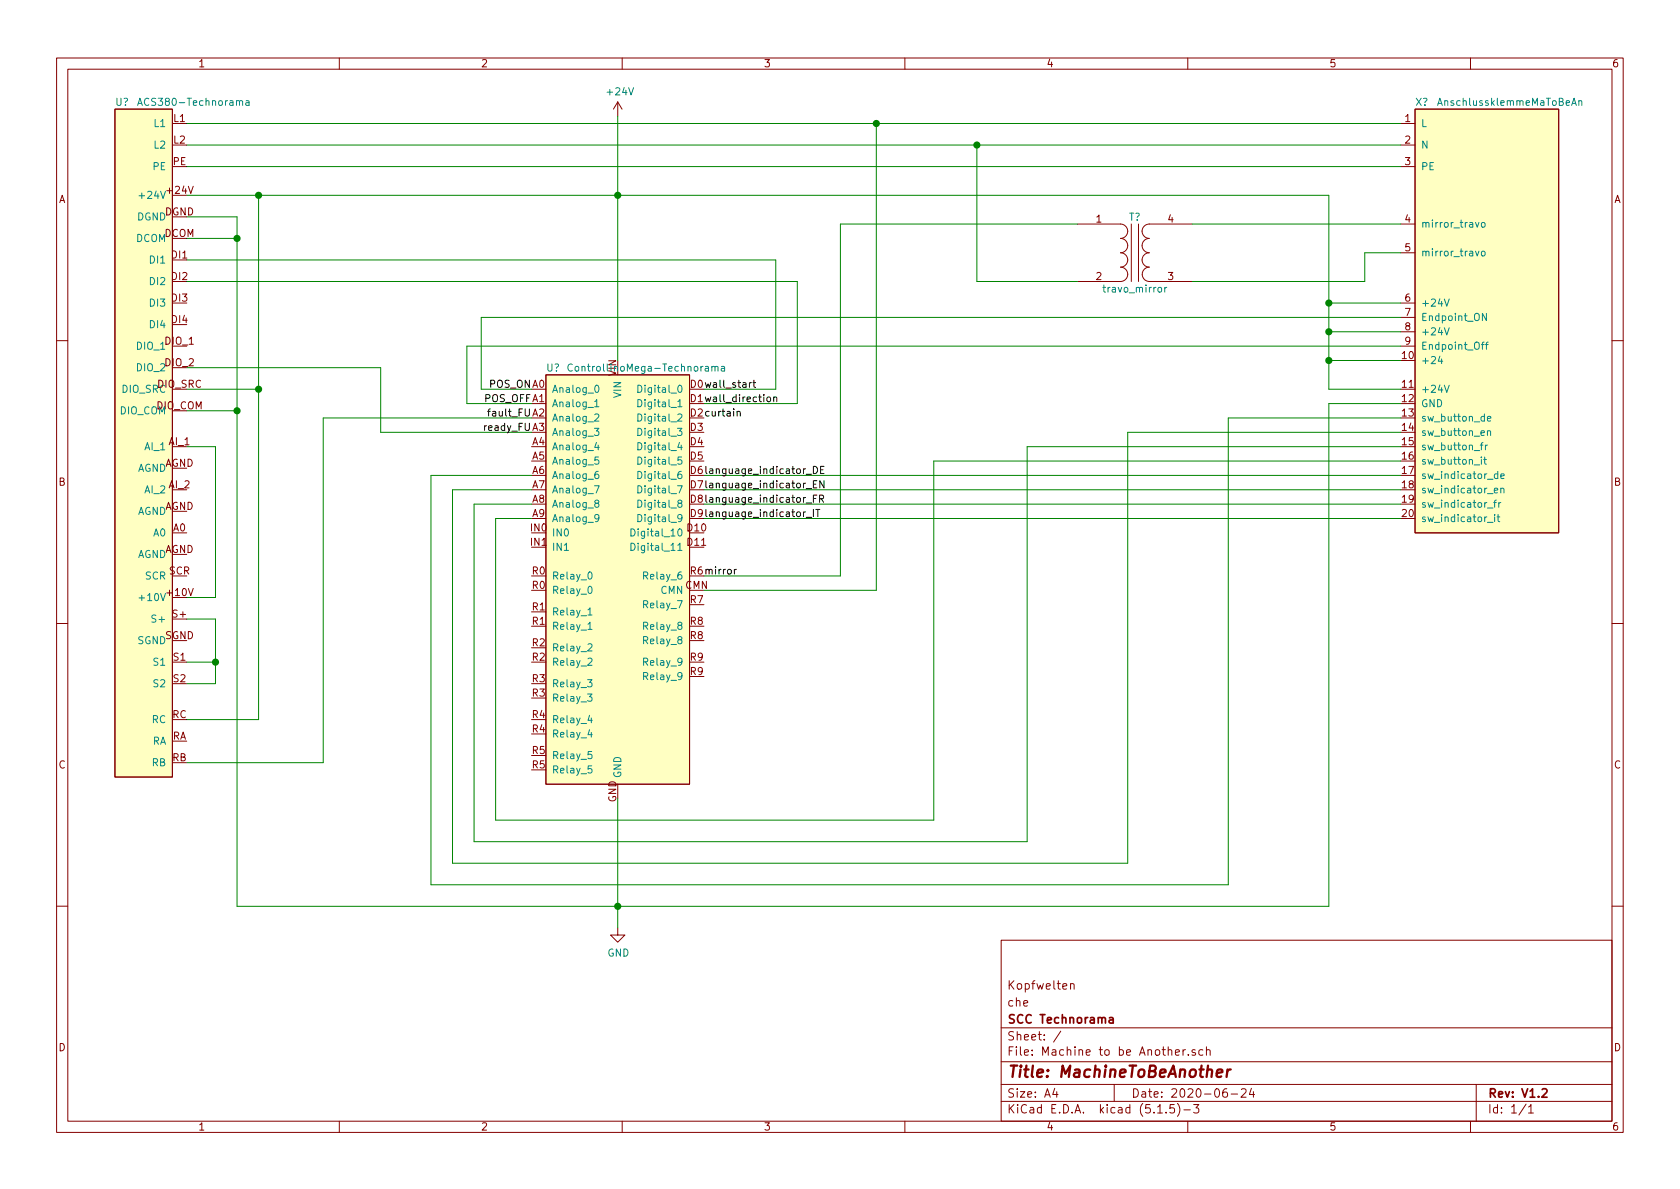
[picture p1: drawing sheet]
<svg xmlns="http://www.w3.org/2000/svg" width="297mm" height="210mm" viewBox="0 0 297 210" stroke-linecap="round" stroke-linejoin="round" font-family="sans-serif">
<g fill="none" stroke="#840000" stroke-width=".18">
<path d="M10 10.3h277v189.9h-277zM12 12.2h273v186.1h-273zM20.3 19.3h10.2v118.1h-10.2zM60 10.3v1.9M109.2 18l-.7 1.3M109.2 18v2.6M109.2 18l.8 1.3M110 10.3v1.9M160 10.3v1.9M210 10.3v1.9M250.2 19.3h25.4v74.9h-25.4zM260 10.3v1.9"/>
<path d="M30.5 21.8h2.5M190.5 39.6h7.6a1.27 1.27 0 0 1 1.3 1.3 1.27 1.27 0 0 1-1.3 1.3 1.27 1.27 0 0 1 1.3 1.2 1.27 1.27 0 0 1-1.3 1.3 1.27 1.27 0 0 1 1.3 1.3 1.27 1.27 0 0 1-1.3 1.2 1.27 1.27 0 0 1 1.3 1.3 1.27 1.27 0 0 1-1.3 1.3h-7.6M200 39.6v10.2M201.3 39.6v10.2M210.8 39.6h-7.6a1.27 1.27 0 0 0-1.3 1.3 1.27 1.27 0 0 0 1.3 1.3 1.27 1.27 0 0 0-1.3 1.2 1.27 1.27 0 0 0 1.3 1.3 1.27 1.27 0 0 0-1.3 1.3 1.27 1.27 0 0 0 1.3 1.2 1.27 1.27 0 0 0-1.2 1.3 1.27 1.27 0 0 0 1.2 1.3h7.6M247.6 21.8h2.6M247.6 25.6h2.6M247.6 29.5h2.6M247.6 39.6h2.6M247.6 44.7h2.6M247.6 53.6h2.6M247.6 56.1h2.6"/>
<path d="M247.6 58.7h2.6M10 60.2h2M96.5 66.3h25.4v72.4h-25.4zM247.6 61.2h2.6M285 60.2h2M10 110.3h2M285 110.3h2M10 160.2h2M109.2 164.1v1.2h1.3l-1.3 1.3-1.3-1.3h1.3M177 166.3h108v32h-108zM189.3 174.1v-.1a.37 .37 0 0 1 .6 .1v.8M189.3 173.9v1"/>
<path d="M285 160.2h2M60 198.3v1.9M110 198.3v1.9M160 198.3v1.9M177 194.8h108M177 191.8h108M177 187.8h108M177 181.8h108M186.5 192.5l-.4 1h1M186.8 193v1M187.6 182.3l-1.3 2M197 191.8v3"/>
<path d="M204.7 196.8h.8M206.2 196.7v.1M207.6 195.3h-.7l-.1 .7 .2-.1 .5 .1 .2 .2-.1 .5-.2 .1-.6-.1M207.8 186.1l.7-.1v-.3l-.4-.1-.3 .2 .1 .7h.6M208.2 195.1a1.71 1.71 0 0 1 0 2.3M209.2 185.6v1M209.3 196.3h1.2M209.6 185.6l-.4 .3M210 198.3v1.9M210.1 186.5v.1M211 195.3h1l-.5 .6 .4 .1v.7l-.2 .1-.7-.1M211.3 185.7a.37 .37 0 0 0-.6 .1l.1 .2 .5 .2 .1 .1-.2 .3-.5-.1"/>
<path d="M212.7 185.7l-.5-.1-.2 .3v.6l.2 .1 .5-.1M213.3 185.7h.1a.37 .37 0 0 1 .6 .1v.8M213.3 185.1v1.5M216.9 192.5a.62 .62 0 0 0-.7 .7l.1 .7 .2 .1 .5-.1v-.5l-.1-.2-.4-.1-.3 .3M217.7 193.5h1.1M219.5 192.7l.2-.2h.3l.3 .2v.3v.2l-.9 .8h.9M221.3 192.5l-.4 1h.9M221.6 193v1M260 198.3v1.9M261 191.8v6.5M269.8 195.2l-1.2 2M270.3 195.8l.4-.5v1.5"/>
<path d="M270.3 196.8h.8"/>
</g>
<path d="M196.2 180h.5l.1 .9M196.8 180.3l-.5 .1-.2 .2 .2 .3 .5-.1M272.7 192.7l.2-.2h.3l.3 .2v.3l-.9 1h.9" fill="none" stroke="#840000" stroke-width=".3"/>
<path d="M215.1 189.8l1-.2v-.4l-.6-.1-.3 .3v.9l.1 .1 .6-.1M217 189.1l-.1 1.3M217.6 189.1a.54 .54 0 0 0-.6 .4" fill="none" stroke="#840000" stroke-width=".41"/>
<g fill="#ffffc2" stroke="#ffffc2" stroke-width=".18">
<path d="M250.2 19.3h25.4v74.9h-25.4z"/>
<path d="M96.5 66.3h25.4v72.4h-25.4z"/>
<path d="M20.3 19.3h10.2v118.1h-10.2z"/>
</g>
<g fill="none" stroke="#008484" stroke-width=".18">
<path d="M24.3 18.6l.4-1.2 .5 1.2M24.5 18.3h.5M43.5 17.9h.5v.7M44 18.1l-.4 .1-.2 .1 .2 .3h.4M277.9 18.6l.4-1.2 .4 1.2M278 18.3h.6M279.1 17.9l.2-.1 .3 .1 .1 .7M279.1 17.8v.8M24.6 34.6h1M260.9 39.3l.3 .9 .3-.9M262 39.4l.3-.1 .3 .3-.1 .5-.3 .1-.2-.1zM205.9 50.8v.9"/>
<path d="M206.3 50.8l-.4 .2M255.4 52.9l.4 1.2 .4-1.2M255.4 58l.4 1.2 .4-1.2M260.9 44.4l.3 .9 .3-.9M262 44.5l.3-.1 .3 .2-.1 .6-.3 .1-.2-.2zM262.8 55.4v1.3l-.7-1.3v1.3M101.2 64.5a.6 .6 0 0 0-.9 .4 .6 .6 0 0 0 .7 .7l.2-.1M105.1 75.7h.8l-.4 .5 .3 .1 .1 .5-.3 .2-.5-.1M105.2 71l.3-.3v1.2M105.2 73.3l.4-.1 .3 .4-.8 .9h.8M105.2 71.9h.7M105.3 68.2l.2-.1a.67 .67 0 0 1 .4 .7 .67 .67 0 0 1-.4 .6 .83 .83 0 0 1-.2-1.2z"/>
<path d="M105.5 78.2l-.3 .9h.7M105.8 78.7v.8M112.8 68.1a.64 .64 0 0 1 .7 .7 .64 .64 0 0 1-.7 .6zM112.8 70.7a.64 .64 0 0 1 .7 .6 .64 .64 0 0 1-.7 .6zM112.8 73.2a.64 .64 0 0 1 .7 .6 .64 .64 0 0 1-.7 .7zM112.8 75.7a.64 .64 0 0 1 .7 .7 .64 .64 0 0 1-.7 .6zM112.8 78.3a.64 .64 0 0 1 .7 .6 .64 .64 0 0 1-.7 .6zM125.9 64.9l.2-.1h.3v.8M125.9 64.8v.8M126.4 65l.2-.2h.3v.8M127.6 64.8h.4l.1 .8M128.1 65.1h-.4l-.2 .2 .1 .3h.5"/>
<path d="M254.6 63l-.3 .9h.8M254.9 63.5v.8M255.4 68.1l.4 1.3 .4-1.3M261.7 78.7h.5M261.9 60.9h.5M262.2 78.3l-.3 .2v1M262.4 60.5l-.3 .2v1.1M262.6 78.7v.8M262.6 60.9h.5M263 74l.6-.1v-.2l-.4-.1-.2 .2 .1 .6h.5M263 76.3l.2-.1h.3l.1 .8M263 78.7l-.4 .2"/>
<path d="M263 76.2v.8M263.1 60.5l-.3 .2v1.1M105.1 85.9h.8l-.5 1.3M105.4 89l-.2-.3 .2-.3h.2l.3 .3-.1 .2-.5 .1-.1 .2v.3l.2 .2h.4l.1-.2v-.3l-.3-.2M105.8 83.4h-.4a.81 .81 0 0 0 0 1.2h.4l.1-.5-.3-.3h-.2l-.2 .3M105.8 80.8h-.6v.6l.4-.1 .3 .3v.3l-.3 .2-.4-.1M105.9 91.5l-.3 .3-.3-.1-.1-.2 .1-.4 .3-.1 .2 .1a.84 .84 0 0 1-.3 1.1h-.2M111.6 93.5a.64 .64 0 0 1 .7 .7 .64 .64 0 0 1-.7 .6zM111.6 96.1a.64 .64 0 0 1 .7 .6 .64 .64 0 0 1-.7 .6zM112.8 80.8a.64 .64 0 0 1 .7 .7 .64 .64 0 0 1-.7 .6zM112.8 83.4a.64 .64 0 0 1 .7 .6 .64 .64 0 0 1-.7 .6zM112.8 85.9a.64 .64 0 0 1 .7 .6 .64 .64 0 0 1-.7 .7z"/>
<path d="M112.8 88.4a.64 .64 0 0 1 .7 .7 .64 .64 0 0 1-.7 .6zM112.8 91a.64 .64 0 0 1 .7 .6 .64 .64 0 0 1-.7 .6zM261.9 80.8v.1M261.9 81.2v.9M262.3 81.2h.5M262.5 80.8v1.1l.3 .2M263 89.8h1M263 92.4h1M264.1 88.9h.5M264.2 86.7l.6-.1-.1-.2-.3-.1-.2 .2 .1 .6h.4M264.3 91v.1M264.3 91.4v.8"/>
<path d="M264.6 88.4l-.3 .2v1.1M264.7 91.4h.5M264.8 83.8h-.3l-.3 .2 .1 .6h.5M264.8 83.4v1.2M264.9 91v1.1l.3 .1M265 88.9v.8M265.4 84.2l.6-.1-.1-.3h-.4l-.1 .2v.6h.5M265.4 86.5l.1-.2 .3 .1 .1 .8M265.4 88.9l-.4 .2M265.4 86.3v.9M24.6 105.7h1M104 110.4l.3-.4v1.3"/>
<path d="M104 107.8l.3-.3v1.3M104 116.5l.4-.1 .3 .3-.1 .2-.7 .7h.8M104 114l.4-.2 .3 .4-.1 .2-.7 .7h.8M104 111.3h.7M104 108.8h.7M104.1 103.8l.1-.1a.67 .67 0 0 1 .5 .6 .67 .67 0 0 1-.5 .6l-.1-.1-.1-.3zM104.1 101.3l.1-.2a.67 .67 0 0 1 .5 .7 .67 .67 0 0 1-.5 .6l-.1-.1-.1-.4zM103.9 122.7h.8l-.5 .5 .4 .1v.6l-.2 .1-.5-.1M103.9 120.2h.8l-.5 .5 .4 .1v.5l-.2 .2-.5-.2M104.2 129l-.2 .9h.7M104.2 126.5l-.2 .9h.7M104.6 135.4h-.6v.6l.1-.1 .5 .1v.6l-.2 .1-.4-.1"/>
<path d="M104.6 132.9h-.6v.6l.1-.1 .5 .1v.5l-.2 .2-.4-.2"/>
</g>
<g fill="none" stroke="#008400" stroke-width=".18">
<path d="M33 38.3h8.9v122h193v-88.9h12.7M33 34.5h201.9v34.3h12.7M33 29.5h214.6M33 25.6h214.6M33 21.8h214.6M45.7 34.5v92.7h-12.7M109.2 20.6v43.1M154.9 21.8v82.6h-30.4M172.7 25.6v24.2h17.8M190.5 39.6h-41.9v62.2h-24.1M210.8 39.6h36.8M33 49.8h108v21.6h-16.5"/>
<path d="M33 46h104.2v22.8h-12.7M33 42.2h8.9M234.9 53.6h12.7M234.9 58.7h12.7M247.6 56.1h-162.5v12.7h8.9M247.6 44.7h-6.3v5.1h-30.5M33 68.8h12.7M33 79h5.1v26.7h-5.1M33 65h34.3v11.4h26.7M33 72.6h8.9M94 73.9h-36.9v61h-24.1M234.9 63.7h12.7"/>
<path d="M247.6 61.2h-165.1v10.2h11.5M247.6 73.9h-30.4v82.6h-141v-72.4h17.8M247.6 79h-66v69.8h-97.8v-59.7h10.2M247.6 76.4h-48.2v76.2h-119.4v-66h14M124.5 91.7h123.1M124.5 89.1h123.1M124.5 86.6h123.1M124.5 84.1h123.1M247.6 81.5h-82.5v63.5h-77.5v-53.3h6.4M33 109.5h5.1v11.4h-5.1M33 117.1h5.1M109.2 141.2v22.9"/>
</g>
<g fill="none" stroke="#000" stroke-width=".18">
<path d="M86.2 72.7h.5M130.3 72.9l.2-.2 .3 .1 .1 .8M130.3 72.7v.9M132.5 67.7v.8M132.9 67.7l-.4 .2M133.1 67.7h.5M133.3 67.2v1.1l.3 .2M135.7 70.3l.3-.1 .2 .1-.1 .7h-.3l-.2-.2zM136.8 70.3l.2-.1 .3 .1v.7M136.8 70.2v.8M142.5 91.5h1M142.5 88.9h1"/>
<path d="M142.5 86.4h1M142.5 83.9h1M143.8 82.5a.64 .64 0 0 1 .8 .6 .64 .64 0 0 1-.8 .6zM143.8 90.1v1.3M143.8 88.2h.4M143.8 85.6h.4M144.2 90.1h.8M144.4 87.5h-.6v1.3M144.4 85h-.6v1.3h.6M144.6 90.1v1.3M144.9 88.2h.6l.1-.5-.2-.2h-.5v1.3M145.1 83.1h.4"/>
<path d="M145.2 88.2l.4 .6M145.7 85v1.3l-.7-1.3v1.3M145.7 82.5h-.6v1.2h.6M129.8 100.7v.8M130.2 100.7l-.4 .2"/>
</g>
<g fill="#008400" stroke="#008400" stroke-width=".25">
<circle cx="41.9" cy="42.2" r=".51"/>
<circle cx="235" cy="58.7" r=".51"/>
<circle cx="45.7" cy="34.5" r=".51"/>
<circle cx="45.7" cy="68.8" r=".51"/>
<circle cx="235" cy="63.7" r=".51"/>
<circle cx="41.9" cy="72.6" r=".51"/>
<circle cx="154.9" cy="21.8" r=".51"/>
<circle cx="109.2" cy="160.3" r=".51"/>
<circle cx="109.2" cy="34.5" r=".51"/>
<circle cx="38.1" cy="117.1" r=".51"/>
<circle cx="172.7" cy="25.6" r=".51"/>
<circle cx="235" cy="53.6" r=".51"/>
</g>
<text font-size="2.8" fill="#840000" x="178" y="190.5">Title: MachineToBeAnother</text>
<g font-size="2.1" fill="#840000">
<text x="178" y="178">che</text>
<text x="178" y="175">Kopfwelten</text>
<text x="178" y="184">Sheet: /</text>
<text x="178" y="181">SCC Technorama</text>
<text x="178" y="186.7">File: Machine to be Another.sch</text>
<text x="178" y="196.9">KiCad E.D.A. kicad (5.1.5)-3</text>
<text x="178" y="194.1">Size: A4</text>
<text x="200" y="194.1">Date: 2020-06-24</text>
<text x="263" y="194.1">Rev: V1.2</text>
<text x="263" y="196.9">Id: 1/1</text>
</g>
<g font-size="1.8" fill="#840000">
<text x="35" y="11.9">1</text>
<text x="85" y="11.9">2</text>
<text x="135" y="11.9">3</text>
<text x="185" y="11.9">4</text>
<text x="235" y="11.9">5</text>
<text x="285" y="11.9">6</text>
<text x="30.7" y="21.6">L1</text>
<text x="248.4" y="21.6">1</text>
<text x="30.6" y="29.2">PE</text>
<text x="30.7" y="25.4">L2</text>
<text x="248.4" y="25.4">2</text>
<text x="248.4" y="29.2">3</text>
<text x="10.4" y="35.9">A</text>
<text x="29.7" y="34.3">+24V</text>
<text x="285.4" y="35.9">A</text>
<text x="29.1" y="41.9">DCOM</text>
<text x="29.2" y="38.1">DGND</text>
<text x="193.8" y="39.4">1</text>
<text x="206.5" y="39.4">4</text>
<text x="248.4" y="39.4">4</text>
<text x="30.4" y="45.7">DI1</text>
<text x="248.4" y="44.4">5</text>
<text x="30.4" y="49.5">DI2</text>
<text x="30.4" y="53.3">DI3</text>
<text x="193.8" y="49.5">2</text>
<text x="206.5" y="49.5">3</text>
<text x="248.4" y="53.3">6</text>
<text x="30.4" y="57.1">DI4</text>
<text x="248.4" y="55.9">7</text>
<text x="248.4" y="58.4">8</text>
<text x="29.2" y="61">DIO_1</text>
<text x="29.2" y="64.8">DIO_2</text>
<text x="248" y="63.5">10</text>
<text x="248.4" y="61">9</text>
<text x="27.8" y="68.6">DIO_SRC</text>
<text x="248" y="68.6">11</text>
<text x="248" y="71.1">12</text>
<text x="27.6" y="72.4">DIO_COM</text>
<text x="122.1" y="76.2">D3</text>
<text x="248" y="73.7">13</text>
<text x="248" y="76.2">14</text>
<text x="29.2" y="82.5">AGND</text>
<text x="29.9" y="78.7">AI_1</text>
<text x="94.1" y="78.7">A4</text>
<text x="94.1" y="81.3">A5</text>
<text x="94.1" y="83.8">A6</text>
<text x="122.1" y="78.7">D4</text>
<text x="122.1" y="81.3">D5</text>
<text x="248" y="78.7">15</text>
<text x="248" y="81.3">16</text>
<text x="248" y="83.8">17</text>
<text x="10.4" y="85.9">B</text>
<text x="29.9" y="86.4">AI_2</text>
<text x="94.1" y="86.4">A7</text>
<text x="94.1" y="88.9">A8</text>
<text x="248" y="86.4">18</text>
<text x="248" y="88.9">19</text>
<text x="285.4" y="85.9">B</text>
<text x="29.2" y="90.2">AGND</text>
<text x="30.6" y="94">A0</text>
<text x="93.9" y="94">IN0</text>
<text x="94.1" y="91.4">A9</text>
<text x="121.6" y="94">D10</text>
<text x="248" y="91.4">20</text>
<text x="29.2" y="97.8">AGND</text>
<text x="29.9" y="101.6">SCR</text>
<text x="93.9" y="96.5">IN1</text>
<text x="94.1" y="101.6">R0</text>
<text x="121.6" y="96.5">D11</text>
<text x="29.7" y="105.4">+10V</text>
<text x="94.1" y="104.1">R0</text>
<text x="94.1" y="107.9">R1</text>
<text x="121.2" y="104.1">CMN</text>
<text x="122.1" y="106.7">R7</text>
<text x="29.2" y="113">SGND</text>
<text x="30.7" y="109.2">S+</text>
<text x="94.1" y="110.5">R1</text>
<text x="122.1" y="113">R8</text>
<text x="122.1" y="110.5">R8</text>
<text x="30.7" y="116.8">S1</text>
<text x="94.1" y="116.8">R2</text>
<text x="94.1" y="114.3">R2</text>
<text x="122.1" y="119.4">R9</text>
<text x="122.1" y="116.8">R9</text>
<text x="30.7" y="120.6">S2</text>
<text x="94.1" y="123.2">R3</text>
<text x="94.1" y="120.6">R3</text>
<text x="30.5" y="130.8">RA</text>
<text x="30.5" y="127">RC</text>
<text x="94.1" y="129.5">R4</text>
<text x="94.1" y="127">R4</text>
<text x="10.4" y="135.9">C</text>
<text x="30.5" y="134.6">RB</text>
<text x="94.1" y="135.9">R5</text>
<text x="94.1" y="133.3">R5</text>
<text x="285.4" y="135.9">C</text>
<text x="109" y="141.9" transform="rotate(-90 109 141.9)">GND</text>
<text x="10.4" y="185.9">D</text>
<text x="285.4" y="185.9">D</text>
<text x="35" y="199.9">1</text>
<text x="85" y="199.9">2</text>
<text x="135" y="199.9">3</text>
<text x="185" y="199.9">4</text>
<text x="235" y="199.9">5</text>
<text x="285" y="199.9">6</text>
</g>
<g font-size="1.8" fill="#008484">
<text x="107.5" y="16.9">+24V</text>
<text x="20.4" y="18.7">U?</text>
<text x="25.4" y="18.7">ACS380-Technorama</text>
<text x="27.4" y="22.5">L1</text>
<text x="250.3" y="18.7">X?</text>
<text x="251.2" y="22.5">L</text>
<text x="254.7" y="18.7">AnschlussklemmeMaToBeAn</text>
<text x="27.4" y="26.3">L2</text>
<text x="251.2" y="26.3">N</text>
<text x="25.3" y="35.2">+24V</text>
<text x="27.1" y="30.1">PE</text>
<text x="251.2" y="30.1">PE</text>
<text x="24.3" y="39">DGND</text>
<text x="199.6" y="39">T?</text>
<text x="251.2" y="40.3">mirror_travo</text>
<text x="24.1" y="42.8">DCOM</text>
<text x="26.7" y="46.6">DI1</text>
<text x="251.2" y="45.3">mirror_travo</text>
<text x="26.7" y="50.4">DI2</text>
<text x="195.4" y="51.7">travo_mirror</text>
<text x="26.7" y="54.2">DI3</text>
<text x="26.7" y="58">DI4</text>
<text x="251.2" y="54.2">+24V</text>
<text x="251.2" y="56.8">Endpoint_ON</text>
<text x="251.2" y="59.3">+24V</text>
<text x="24.4" y="61.8">DIO_1</text>
<text x="24.4" y="65.7">DIO_2</text>
<text x="96.6" y="65.7">U?</text>
<text x="101.8" y="65.7">ControllinoMega-Technorama</text>
<text x="251.2" y="64.4">+24</text>
<text x="251.2" y="61.8">Endpoint_Off</text>
<text x="21.6" y="69.5">DIO_SRC</text>
<text x="97.5" y="69.5">Analog_0</text>
<text x="109" y="66.5" transform="rotate(-90 109 66.5)">VIN</text>
<text x="109.9" y="70.3" transform="rotate(-90 109.9 70.3)">VIN</text>
<text x="113.5" y="69.5">Digital_0</text>
<text x="251.2" y="69.5">+24V</text>
<text x="21.2" y="73.3">DIO_COM</text>
<text x="97.5" y="72">Analog_1</text>
<text x="97.5" y="74.5">Analog_2</text>
<text x="97.5" y="77.1">Analog_3</text>
<text x="113.5" y="72">Digital_1</text>
<text x="113.5" y="74.5">Digital_2</text>
<text x="113.5" y="77.1">Digital_3</text>
<text x="251.2" y="72">GND</text>
<text x="251.2" y="74.5">sw_button_de</text>
<text x="251.2" y="77.1">sw_button_en</text>
<text x="24.3" y="83.4">AGND</text>
<text x="25.7" y="79.6">AI_1</text>
<text x="97.5" y="79.6">Analog_4</text>
<text x="97.5" y="82.2">Analog_5</text>
<text x="113.5" y="79.6">Digital_4</text>
<text x="113.5" y="82.2">Digital_5</text>
<text x="251.2" y="79.6">sw_button_fr</text>
<text x="251.2" y="82.2">sw_button_it</text>
<text x="25.7" y="87.2">AI_2</text>
<text x="97.5" y="84.7">Analog_6</text>
<text x="97.5" y="87.2">Analog_7</text>
<text x="97.5" y="89.8">Analog_8</text>
<text x="113.5" y="84.7">Digital_6</text>
<text x="113.5" y="87.2">Digital_7</text>
<text x="113.5" y="89.8">Digital_8</text>
<text x="251.2" y="84.7">sw_indicator_de</text>
<text x="251.2" y="87.2">sw_indicator_en</text>
<text x="251.2" y="89.8">sw_indicator_fr</text>
<text x="24.3" y="91.1">AGND</text>
<text x="27.2" y="94.9">A0</text>
<text x="97.5" y="92.3">Analog_9</text>
<text x="97.5" y="94.9">IN0</text>
<text x="112.5" y="94.9">Digital_10</text>
<text x="113.5" y="92.3">Digital_9</text>
<text x="251.2" y="92.3">sw_indicator_it</text>
<text x="24.3" y="98.7">AGND</text>
<text x="97.5" y="97.4">IN1</text>
<text x="112.5" y="97.4">Digital_11</text>
<text x="25.3" y="106.3">+10V</text>
<text x="25.7" y="102.5">SCR</text>
<text x="97.5" y="105">Relay_0</text>
<text x="97.5" y="102.5">Relay_0</text>
<text x="114.2" y="102.5">Relay_6</text>
<text x="114.2" y="107.6">Relay_7</text>
<text x="116.9" y="105">CMN</text>
<text x="24.4" y="113.9">SGND</text>
<text x="27.3" y="110.1">S+</text>
<text x="97.5" y="111.4">Relay_1</text>
<text x="97.5" y="108.8">Relay_1</text>
<text x="114.2" y="113.9">Relay_8</text>
<text x="114.2" y="111.4">Relay_8</text>
<text x="27.3" y="117.7">S1</text>
<text x="97.5" y="117.7">Relay_2</text>
<text x="97.5" y="115.2">Relay_2</text>
<text x="114.2" y="117.7">Relay_9</text>
<text x="27.3" y="121.5">S2</text>
<text x="97.5" y="124.1">Relay_3</text>
<text x="97.5" y="121.5">Relay_3</text>
<text x="114.2" y="120.3">Relay_9</text>
<text x="26.9" y="131.7">RA</text>
<text x="26.9" y="127.9">RC</text>
<text x="97.5" y="130.4">Relay_4</text>
<text x="97.5" y="127.9">Relay_4</text>
<text x="26.9" y="135.5">RB</text>
<text x="97.5" y="136.8">Relay_5</text>
<text x="97.5" y="134.2">Relay_5</text>
<text x="109.9" y="137.7" transform="rotate(-90 109.9 137.7)">GND</text>
<text x="107.4" y="169.2">GND</text>
</g>
<g font-size="1.8">
<text x="85.7" y="71.1">POS_OFFA1</text>
<text x="86.6" y="68.6">POS_ONA0</text>
<text x="122.1" y="68.6">D0wall_start</text>
<text x="122.1" y="71.1">D1wall_direction</text>
<text x="85.9" y="76.2">ready_FU A3</text>
<text x="86.9" y="73.7">fault_FU A2</text>
<text x="122.1" y="73.7">D2curtain</text>
<text x="122.1" y="83.8">D6language_indicator_DE</text>
<text x="122.1" y="86.4">D7language_indicator_EN</text>
<text x="122.1" y="88.9">D8language_indicator_FR</text>
<text x="122.1" y="91.4">D9language_indicator_IT</text>
<text x="122.1" y="101.6">R6mirror</text>
</g>
</svg>
